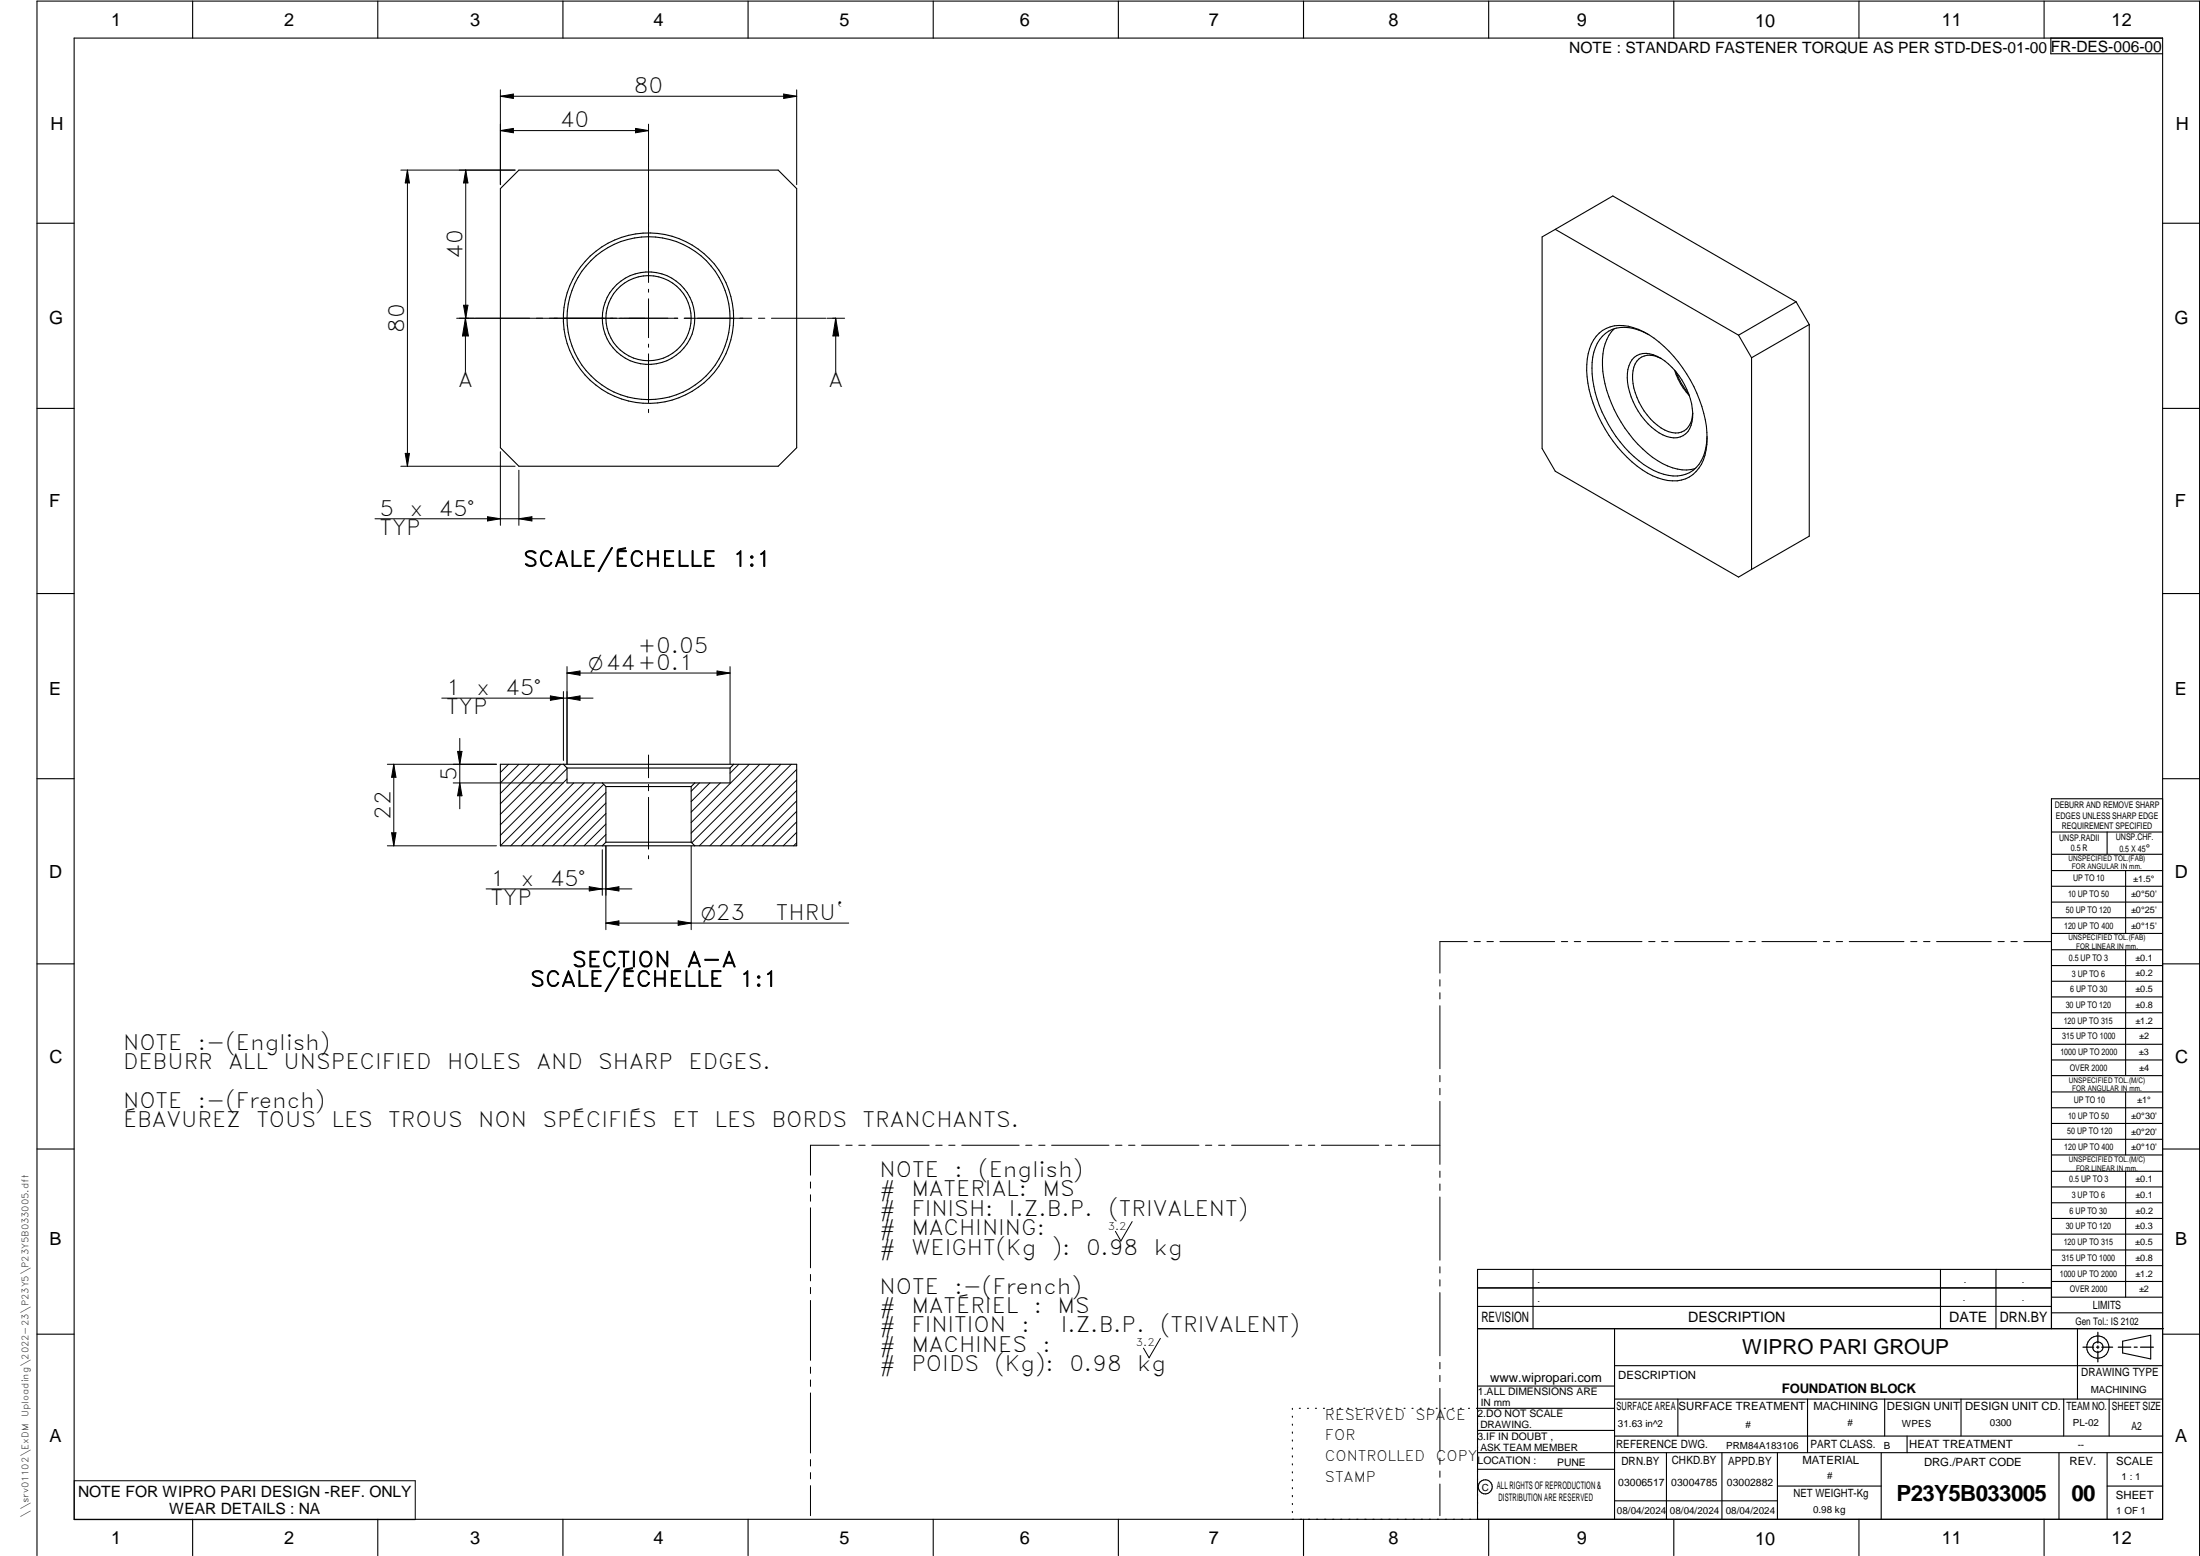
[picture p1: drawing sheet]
<svg xmlns="http://www.w3.org/2000/svg" width="594mm" height="420mm" viewBox="0 0 594 420" stroke-linecap="round" stroke-linejoin="round" font-family="sans-serif">
<g fill="none" stroke="#000" stroke-width=".3">
<path d="M20 10.3h564v400h-564zM52 .3v10M102 .3v10M152 .3v10M202 .3v10M252 .3v10M302 .3v10M352 .3v10M402 .3v10M452 .3v10M502 .3v10M552 .3v10"/>
<path d="M553.8 10.3v4.2h30.2M135.1 50.9l5-5h70l5 5v70l-5 5h-70l-5-5zM10 60.3h10M420 61.9l15.5-9 49.5 28.6M420 61.9l-3.6 2.1v57.1l3.6 6.2 49.5 28.5 3.5-2M420 61.9l49.5 28.6M584 60.3h10M431.8 90a8.9 8.9 0 0 1 9.3-1.5 28.2 28.2 0 0 1 14.4 12.5 31.3 31.3 0 0 1 5.2 20.5 8.9 8.9 0 0 1-9.1 8.3 17.8 17.8 0 0 1-10.9-5 37 37 0 0 1-12.3-24.7 13.2 13.2 0 0 1 3.4-10.1zM435.9 88.7a12.7 12.7 0 0 0-3.2 9.9 34.4 34.4 0 0 0 16.2 26.6 12 12 0 0 0 8.8 1.3M441.3 96.5a6 6 0 0 1 7.2 .3 19.3 19.3 0 0 1 8.6 16 5.1 5.1 0 0 1-5.1 5.4 11.9 11.9 0 0 1-7.9-4.8 18 18 0 0 1-4.5-13.6 6.2 6.2 0 0 1 1.7-3.3zM445.1 90.3a11 11 0 0 0-10.7-.9 10.2 10.2 0 0 0-4.5 8.5 33.4 33.4 0 0 0 10 24.2M448.6 96.8a4.9 4.9 0 0 0-6.6 .7 10.3 10.3 0 0 0 0 9.8 16.4 16.4 0 0 0 8.5 9.2 4.5 4.5 0 0 0 6.5-3.9l.1-1.1"/>
<path d="M452.2 99.9l.4 1.3a18.2 18.2 0 0 0 3.6 5.6M469.5 90.5l3.5 6.1M473 96.6v57.2M485 81.5l-15.5 9M485 81.5l3.6 6.1M488.6 87.6v57.2l-15.6 9M488.6 87.6l-15.6 9M10 110.3h10M452.5 100.4l1.2 2.5 2.3 3.4M461 117.9a10.8 10.8 0 0 1-4.8 9.7 10.6 10.6 0 0 1-9.6-.6 24.7 24.7 0 0 1-6.7-4.9M584 110.3h10M10 160.3h10"/>
<path d="M584 160.3h10M10 210.3h10M135.1 206.4h80v22h-80zM152.1 206.4l1 1M153.1 207.4h44M162.6 211.4l1 1M163.6 212.4h23M163.6 212.4v15M186.6 212.4v15M187.6 211.4l-1 1M197.1 207.4v4h-44v-4M198.1 206.4l-1 1"/>
<path d="M584 215.7h-30v143.1M584 210.3h10M163.6 227.4h23M163.6 227.4l-1 1M186.6 227.4l1 1M554 224.7h30M554 230.7h30M554 235.1h30M554 239.3h30M569 224.7v6M574 235.1v17M554 243.6h30"/>
<path d="M554 247.8h30M554 252.1h30M554 256.5h30M574 256.5v33.9M10 260.3h10M554 260.7h30M554 265h30M554 269.2h30M554 273.5h30M554 277.7h30M584 260.3h10M554 282h30"/>
<path d="M554 286.2h30M554 290.4h30M554 294.9h30M554 299.1h30M574 294.9v17M10 310.3h10M554 303.4h30M554 307.6h30M554 311.9h30M554 316.3h30M574 316.3v34M584 310.3h10"/>
<path d="M554 320.5h30M554 324.8h30M554 329h30M554 333.2h30M554 337.5h30M399 358.8h185.2M399 352.8h155M399 347.8h155M414 342.8v16M436 358.8v51.5M524 342.8v16M539 342.8v16"/>
<path d="M554 341.8h30M554 346h30M554 350.3h30M554 354.5h30M554 342.8h-155v67.5M561 358.8v19M10 360.3h10M399 374.3h37M436 377.8h148M453.1 377.8v10M488.1 377.8v14.5M508.9 377.8v10"/>
<path d="M529.5 377.8v10M557.3 377.8v10M569.5 377.8v10M573.2 362.2l7.6-1.6v6.3l-7.6-1.6zM584 368.8h-148M584 360.3h10M349 380.3v.3M349 382.4v.3M349 384.6v.3M349 386.7v.3M349 388.8v.3M349 391v.3"/>
<path d="M349 393.1v.3M349 395.3v.3M349 397.4v.3M349 399.5v.3M350.9 380.3h.2M353.1 380.3h.2M355.2 380.3h.3M357.4 380.3h.3M359.6 380.3h.3M361.7 380.3h.3M363.9 380.3h.3M366.1 380.3h.3"/>
<path d="M368.3 380.3h.2M370.4 380.3h.3M372.6 380.3h.3M374.8 380.3h.3M376.9 380.3h.4M379.1 380.3h.3M381.3 380.3h.3M383.4 380.3h.4M385.6 380.3h.3M387.8 380.3h.3M390 380.3h.3M392.2 380.3h.3"/>
<path d="M394.3 380.3h.3M396.5 380.3h.3M398.7 380.3h37.3M399 396.7h37M399 392.3h185M399 386.2h37M436 387.8h148M450 392.3v18M465 392.3v18M480 392.3v18M508 392.3v18M515 387.8v4.5"/>
<path d="M556 392.3v18M569 392.3v18M52 410.3v9.7M102 410.3v9.7M152 410.3v9.7M202 410.3v9.7M252 410.3v9.7M302 410.3v9.7M349 401.7v.3M349 403.8v.4M349 406v.3M349 408.1v.3"/>
<path d="M352 410.3v9.7M402 410.3v9.7M436 405.3h44M452 410.3v9.7M480 401.3h28M502 410.3v9.7M552 410.3v9.7M569 401.3h15M10 420v-419.7h584v419.7"/>
<circle cx="175.1" cy="85.9" r="23"/>
<circle cx="175.1" cy="85.9" r="12.5"/>
<circle cx="175.1" cy="85.9" r="22"/>
<circle cx="175.1" cy="85.9" r="11.5"/>
<circle cx="566.5" cy="363.7" r="1.39"/>
<circle cx="566.5" cy="363.8" r="3"/>
<circle cx="401.1" cy="401.5" r="1.9"/>
</g>
<g fill="none" stroke="#000" stroke-width=".27">
<path d="M135.1 35.3l3.5-.6v1.2zM135.1 24.3v25.6M135.1 26l3.5-.6v1.2zM135.1 26h80M135.1 35.3h40M171.6 34.7l3.5 .6-3.5 .6zM175.1 33.5v42.8M211.6 25.4l3.5 .6-3.5 .6zM215.1 24.3v25.6M108.2 45.9h30.9M110 45.9v80M110 45.9l.6 3.5h-1.2z"/>
<path d="M125.8 45.9v40M125.8 45.9l.6 3.5h-1.2zM175.1 78.1v.8M125.2 82.4h1.2l-.6 3.5zM125.7 85.9l.8 4.8h-1.6zM125.7 85.9v14.4M175.1 92.9v.9M175.1 95.5v13.3M175.1 80.7v10.5M183 85.9h-59.7M184.7 85.9h18.3M204.8 85.9h1.7"/>
<path d="M208.3 85.9h14.7M223.3 85.9h4.8M225.7 85.9l.8 4.8h-1.6zM225.7 85.9v14.4M175.1 110.5v.9M108.2 125.9h30.9M109.4 122.4h1.2l-.6 3.5zM131.6 139.5l3.5 .6-3.5 .6zM135.1 122v19.9M140.1 127v14.9M101.3 140.1h45.8M140.1 140.1l3.5-.6v1.2z"/>
<path d="M119.3 188.5h40.8M124.2 199.4v19M148.6 187.9l3.5 .6-3.5 .6zM152.1 186.7v18.7M153.1 180v26.3M153.1 181.7l3.5-.5v1.1zM153.1 188.5l3.5-.6v1.2zM153.1 181.7h44M193.6 181.2l3.5 .5-3.5 .6zM197.1 180v26.3M104.6 206.4h29.5M106.3 206.4v22"/>
<path d="M106.3 206.4l.6 3.5h-1.2zM122.4 211.4h29.7M123.6 202.9h1.1l-.5 3.5zM124.2 211.4l.5 3.5h-1.1zM137.3 206.4l-2.2 2.2M140.1 206.4l-5 5M143 206.4l-7.9 7.8M145.8 206.4l-10.7 10.6M148.6 206.4l-13.5 13.5M151.5 206.4l-16.4 16.3M153.1 207.6l-18 18M153.1 210.4l-18 18"/>
<path d="M154.9 211.4l-17 17M157.8 211.4l-17 17M160.6 211.4l-17 17M163 211.8l-16.6 16.6M163.6 214l-14.3 14.4M163.6 216.8l-11.5 11.6M163.6 219.7l-8.7 8.7M175.1 203.9v6.1M175.1 211.8v1.7M175.1 215.3v14M188.9 211.4l-2.3 2.3M191.7 211.4l-5.1 5.1"/>
<path d="M194.5 211.4l-7.9 7.9M199.5 206.4l-2.4 2.4M202.3 206.4l-15.7 15.7M205.2 206.4l-18.6 18.6M208 206.4l-21.2 21.2M210.9 206.4l-22.1 22M213.7 206.4l-22 22M215.1 219.1l-9.3 9.3M215.1 216.2l-12.1 12.2M215.1 213.4l-15 15M215.1 210.6l-17.8 17.8M215.1 207.8l-20.6 20.6"/>
<path d="M104.6 228.4h29.5M105.7 224.9h1.2l-.6 3.5zM159.1 239.4l3.5 .6-3.5 .6zM162.6 229.4v12.4M163.6 228.4v22.6M163.6 222.5l-5.9 5.9M163.6 225.3l-3 3.1M175.1 231.1v.8M186.6 228.4v22.6M215.1 227.6l-.8 .8M215.1 224.7l-3.6 3.7M215.1 221.9l-6.4 6.5"/>
<path d="M131.3 240h39.3M163.6 249.3l3.5-.6v1.2zM163.6 240l3.5-.6v1.2zM163.6 249.3h65.6M183.1 248.7l3.5 .6-3.5 .6zM396.2 254.3h-7.4v8.5M398.1 254.3h1.6M401.5 254.3h1.8M405 254.3h14.8M421.6 254.3h1.7M425.1 254.3h1.7M428.6 254.3h14.8"/>
<path d="M445.2 254.3h1.7M448.7 254.3h1.7M452.2 254.3h14.8M468.8 254.3h1.7M472.3 254.3h1.7M475.8 254.3h14.8M492.4 254.3h1.7M495.8 254.3h1.8M499.4 254.3h14.7M516 254.3h1.6M519.4 254.3h1.8M522.9 254.3h14.8"/>
<path d="M539.5 254.3h1.7M543 254.3h1.7M546.5 254.3h7.4M388.8 264.5v1.8M388.8 268.1v1.6M388.8 271.6v17M388.8 290.4v1.7M388.8 293.9v1.7M388.8 297.4v17M218.9 319.2v1.6M226.6 309.2h-7.7v8.1M228.4 309.2h1.7"/>
<path d="M231.9 309.2h1.7M235.4 309.2h15.5M252.7 309.2h1.7M256.2 309.2h1.7M259.7 309.2h15.5M277 309.2h1.7M280.5 309.2h1.7M284 309.2h15.5M301.2 309.2h1.8M304.8 309.2h1.7M308.3 309.2h15.5M325.5 309.2h1.7"/>
<path d="M329.1 309.2h1.6M332.6 309.2h15.4M349.8 309.2h1.7M353.3 309.2h1.7M356.8 309.2h15.5M374.1 309.2h1.7M377.6 309.2h1.7M381.1 309.2h7.7M388.8 316.2v1.7M388.8 319.7v1.7M218.9 322.6v1.8M218.9 326.1v16.2"/>
<path d="M305.7 329.9l-3 5.2-1.5-2.6M388.8 323.2v17.1M218.9 344.1v1.8M218.9 347.6v1.7M218.9 351.2v16.1M388.8 342.1v1.6M388.8 345.6v1.7M388.8 349v17.1M218.9 369.1v1.7M218.9 372.6v1.8M218.9 376.1v16.2M313.3 361.4l-3 5.2-1.5-2.6"/>
<path d="M388.8 367.9v1.7M388.8 371.4v1.7M388.8 374.9v17M20.1 399.8h92v10.5h-92zM218.9 394.1v1.8M218.9 397.6v1.7M388.8 393.7v1.7M388.8 397.2v1.7M218.9 401.2v8.1M388.8 400.7v8.6"/>
</g>
<path d="M566.5 359.7v3M562.5 363.8h2.9M566.1 363.8h.7M566.5 363.4v.7M566.5 364.9v2.8M567.6 363.8h2.9M572 363.8h3.4M576.3 363.8h.8M578 363.8h3.5" fill="none" stroke="#000" stroke-width=".34"/>
<g fill="#000">
<path d="M135.1 26l3.5-.6v1.2zM135.1 35.3l3.5-.6v1.2zM171.6 34.7l3.5 .6-3.5 .6zM211.6 25.4l3.5 .6-3.5 .6zM110 45.9l.6 3.5h-1.2zM125.8 45.9l.6 3.5h-1.2zM125.2 82.4h1.2l-.6 3.5zM125.7 85.9l.8 4.8h-1.6zM225.7 85.9l.8 4.8h-1.6zM109.4 122.4h1.2l-.6 3.5zM131.6 139.5l3.5 .6-3.5 .6zM140.1 140.1l3.5-.6v1.2z"/>
<path d="M148.6 187.9l3.5 .6-3.5 .6zM153.1 181.7l3.5-.5v1.1zM153.1 188.5l3.5-.6v1.2zM193.6 181.2l3.5 .5-3.5 .6zM106.3 206.4l.6 3.5h-1.2zM123.6 202.9h1.1l-.5 3.5zM124.2 211.4l.5 3.5h-1.1zM105.7 224.9h1.2l-.6 3.5zM159.1 239.4l3.5 .6-3.5 .6zM163.6 249.3l3.5-.6v1.2zM163.6 240l3.5-.6v1.2zM183.1 248.7l3.5 .6-3.5 .6z"/>
</g>
<g font-size="6">
<text x="512.1" y="405.2">P23Y5B033005</text>
<text x="559.4" y="405.2">00</text>
</g>
<g font-size="5.7">
<text x="171.2" y="25.1">80</text>
<text x="151.2" y="34.4">40</text>
<text x="124.9" y="69.8" transform="rotate(-90 124.9 69.8)">40</text>
<text x="109.1" y="89.9" transform="rotate(-90 109.1 89.9)">80</text>
<text x="123.7" y="104.5">A</text>
<text x="223.7" y="104.5">A</text>
<text x="102.5" y="139.2">5</text>
<text x="110.7" y="139.2">x</text>
<text x="118.4" y="139.2">45°</text>
<text x="102.5" y="144.5">TYP</text>
<text x="141.3" y="153">SCALE/ÉCHELLE</text>
<text x="197.8" y="153">1:1</text>
<text x="172.2" y="176.3">+0.05</text>
<text x="120.5" y="187.6">1</text>
<text x="128.6" y="187.6">x</text>
<text x="136.4" y="187.6">45°</text>
<text x="120.5" y="192.9">TYP</text>
<text x="123.3" y="210.9" transform="rotate(-90 123.3 210.9)">5</text>
<text x="105.5" y="221.4" transform="rotate(-90 105.5 221.4)">22</text>
<text x="132.5" y="239.1">1</text>
<text x="140.7" y="239.1">x</text>
<text x="148.5" y="239.1">45°</text>
<text x="132.5" y="244.4">TYP</text>
<text x="209.5" y="248.4">THRU`</text>
<text x="154.5" y="261.1">SECTION</text>
<text x="185.5" y="261.1">A-A</text>
<text x="143.2" y="266.4">SCALE/ÉCHELLE</text>
<text x="199.7" y="266.4">1:1</text>
<text x="33.2" y="283.4">NOTE</text>
<text x="53.4" y="283.4">:-(English)</text>
<text x="33.2" y="288.7">DEBURR</text>
<text x="61.7" y="288.7">ALL</text>
<text x="76.6" y="288.7">UNSPECIFIED</text>
<text x="120.7" y="288.7">HOLES</text>
<text x="144.9" y="288.7">AND</text>
<text x="161.5" y="288.7">SHARP</text>
<text x="185.9" y="288.7">EDGES.</text>
<text x="33.2" y="299.2">NOTE</text>
<text x="53.4" y="299.2">:-(French)</text>
<text x="33.2" y="304.4">ÉBAVUREZ</text>
<text x="69.2" y="304.4">TOUS</text>
<text x="89.5" y="304.4">LES</text>
<text x="104.9" y="304.4">TROUS</text>
<text x="129.1" y="304.4">NON</text>
<text x="146.5" y="304.4">SPÉCIFIÉS</text>
<text x="181.6" y="304.4">ET</text>
<text x="193" y="304.4">LES</text>
<text x="208.3" y="304.4">BORDS</text>
<text x="232.9" y="304.4">TRANCHANTS.</text>
<text x="237.5" y="317.8">NOTE</text>
<text x="257.7" y="317.8">:</text>
<text x="264.1" y="317.8">(English)</text>
<text x="237.5" y="323">#</text>
<text x="246.1" y="323">MATERIAL:</text>
<text x="281.5" y="323">MS</text>
<text x="237.5" y="328.3">#</text>
<text x="246.1" y="328.3">FINISH:</text>
<text x="272.4" y="328.3">I.Z.B.P.</text>
<text x="299.3" y="328.3">(TRIVALENT)</text>
<text x="237.5" y="333.5">#</text>
<text x="246.1" y="333.5">MACHINING:</text>
<text x="237.5" y="338.8">#</text>
<text x="246.1" y="338.8">WEIGHT(Kg</text>
<text x="284" y="338.8">):</text>
<text x="293.3" y="338.8">0.98</text>
<text x="311.6" y="338.8">kg</text>
<text x="237.5" y="349.3">NOTE</text>
<text x="257.7" y="349.3">:-(French)</text>
<text x="237.5" y="354.5">#</text>
<text x="237.5" y="359.8">#</text>
<text x="246.1" y="359.8">FINITION</text>
<text x="246.1" y="354.5">MATÉRIEL</text>
<text x="275.8" y="359.8">:</text>
<text x="279.2" y="354.5">:</text>
<text x="285.6" y="354.5">MS</text>
<text x="286.4" y="359.8">I.Z.B.P.</text>
<text x="313.3" y="359.8">(TRIVALENT)</text>
<text x="237.5" y="365">#</text>
<text x="246.1" y="365">MACHINES</text>
<text x="281.5" y="365">:</text>
<text x="237.5" y="370.3">#</text>
<text x="246.1" y="370.3">POIDS</text>
<text x="268.5" y="370.3">(Kg):</text>
<text x="288.8" y="370.3">0.98</text>
<text x="307.1" y="370.3">kg</text>
</g>
<text font-size="5.6" x="470.5" y="365.5">WIPRO PARI GROUP</text>
<g font-size="5.4">
<text x="159" y="180.9">O44+0.1</text>
<text x="189.3" y="248.4">O23</text>
</g>
<g font-size="4.9">
<text x="30" y="6.9">1</text>
<text x="76.7" y="6.9">2</text>
<text x="127" y="6.9">3</text>
<text x="176.5" y="6.9">4</text>
<text x="226.7" y="6.9">5</text>
<text x="275.4" y="6.9">6</text>
<text x="326.4" y="6.9">7</text>
<text x="375" y="6.9">8</text>
<text x="425.8" y="6.9">9</text>
<text x="473.9" y="7.3">10</text>
<text x="524.3" y="6.9">11</text>
<text x="570.2" y="6.9">12</text>
<text x="13.6" y="35.1">H</text>
<text x="587.6" y="35.1">H</text>
<text x="13.2" y="87.5">G</text>
<text x="587.2" y="87.5">G</text>
<text x="13.2" y="137">F</text>
<text x="587.2" y="137">F</text>
<text x="13.2" y="187.6">E</text>
<text x="587.2" y="187.6">E</text>
<text x="13.2" y="237">D</text>
<text x="587.2" y="237">D</text>
<text x="13.4" y="287.1">C</text>
<text x="587.4" y="287.1">C</text>
<text x="13.4" y="336.2">B</text>
<text x="587.4" y="336.2">B</text>
<text x="13.4" y="389.3">A</text>
<text x="587.4" y="389.3">A</text>
<text x="30" y="416.9">1</text>
<text x="76.7" y="416.9">2</text>
<text x="127" y="416.9">3</text>
<text x="176.5" y="416.9">4</text>
<text x="226.7" y="416.9">5</text>
<text x="275.4" y="416.9">6</text>
<text x="326.4" y="416.9">7</text>
<text x="375" y="416.9">8</text>
<text x="425.8" y="416.9">9</text>
<text x="473.9" y="417.3">10</text>
<text x="524.3" y="416.9">11</text>
<text x="570.2" y="416.9">12</text>
</g>
<g font-size="4.2">
<text x="423.7" y="14.3">NOTE : STANDARD FASTENER TORQUE AS PER STD-DES-01-00</text>
<text x="553.8" y="14">FR-DES-006-00</text>
<text x="21.1" y="404.3">NOTE FOR WIPRO PARI DESIGN -REF. ONLY</text>
<text x="45.7" y="408.8">WEAR DETAILS : NA</text>
</g>
<g font-size="3.9">
<text x="400" y="357.1">REVISION</text>
<text x="455.9" y="357.1">DESCRIPTION</text>
<text x="526.4" y="357.1">DATE</text>
<text x="540" y="357.1">DRN.BY</text>
<text x="357.8" y="383.3">RESERVED</text>
<text x="382.3" y="383.3">SPACE</text>
<text x="357.8" y="388.9">FOR</text>
<text x="357.8" y="394.5">CONTROLLED</text>
<text x="387.8" y="394.5">COPY</text>
<text x="357.8" y="400">STAMP</text>
</g>
<text font-size="3.6" x="481.2" y="376.1">FOUNDATION BLOCK</text>
<text font-size="3.5" x="402.4" y="373.3">www.wipropari.com</text>
<g font-size="3.1">
<text x="565.1" y="353.5">LIMITS</text>
<text x="562" y="371.7">DRAWING TYPE</text>
<text x="437" y="372.3">DESCRIPTION</text>
<text x="436.5" y="380.8">SURFACE AREA</text>
<text x="453.3" y="380.8">SURFACE TREATMENT</text>
<text x="489.7" y="380.8">MACHINING</text>
<text x="509.5" y="380.8">DESIGN UNIT</text>
<text x="530.6" y="380.8">DESIGN UNIT CD.</text>
<text x="558" y="380.6">TEAM NO.</text>
<text x="570.3" y="380.7">SHEET SIZE</text>
<text x="575.6" y="386.1">A2</text>
<text x="436.4" y="391.1">REFERENCE DWG.</text>
<text x="437.8" y="395.5">DRN.BY</text>
<text x="451.4" y="395.4">CHKD.BY</text>
<text x="466.6" y="395.5">APPD.BY</text>
<text x="486.7" y="395.4">MATERIAL</text>
<text x="488.9" y="390.9">PART CLASS.</text>
<text x="515.6" y="390.9">HEAT TREATMENT</text>
<text x="519.6" y="395.9">DRG./PART CODE</text>
<text x="558.9" y="395.5">REV.</text>
<text x="571.4" y="395.6">SCALE</text>
<text x="484.3" y="404.2">NET WEIGHT-Kg</text>
<text x="571.4" y="404.7">SHEET</text>
</g>
<text font-size="3" x="579.5" y="230.1">°</text>
<g font-size="2.8">
<text x="299.1" y="332.1">3.2</text>
<text x="560.4" y="357.7">Gen Tol.: IS 2102</text>
<text x="306.7" y="363.6">3.2</text>
<text x="399.1" y="376.6">1.ALL DIMENSIONS ARE</text>
<text x="399" y="382.7">2.DO NOT SCALE</text>
<text x="399" y="388.7">3.IF IN DOUBT ,</text>
<text x="399" y="395.4">LOCATION :</text>
<text x="420.5" y="396">PUNE</text>
<text x="404.2" y="402">ALL RIGHTS OF REPRODUCTION &amp;</text>
<text x="437" y="401.2">03006517</text>
<text x="451.3" y="401.2">03004785</text>
<text x="466.3" y="401.2">03002882</text>
<text x="404.7" y="405.4">DISTRIBUTION ARE RESERVED</text>
</g>
<g font-size="2.7">
<text x="564.6" y="376.2">MACHINING</text>
<text x="399.9" y="379.7">IN mm</text>
<text x="399.7" y="385.7">DRAWING.</text>
<text x="436.9" y="385.4">31.63 in^2</text>
<text x="471.4" y="385.5">#</text>
<text x="498.9" y="385">#</text>
<text x="513.6" y="385.3">WPES</text>
<text x="537.3" y="385.1">0300</text>
<text x="559.7" y="385.1">PL-02</text>
<text x="399.7" y="391.8">ASK TEAM MEMBER</text>
<text x="466.2" y="391.2">PRM84A183106</text>
<text x="508.7" y="391.2">B</text>
<text x="561.1" y="391.1">--</text>
<text x="493.4" y="399.5">#</text>
<text x="572.8" y="399.7">1 : 1</text>
<text x="400.1" y="402.5">C</text>
<text x="436.6" y="408.7">08/04/2024</text>
<text x="450.9" y="408.8">08/04/2024</text>
<text x="466" y="408.9">08/04/2024</text>
<text x="489.6" y="408.5">0.98 kg</text>
<text x="571.4" y="408.7">1 OF 1</text>
</g>
<g font-size="2.5">
<text x="554.9" y="218.3">DEBURR AND REMOVE SHARP</text>
<text x="555.2" y="221">EDGES UNLESS SHARP EDGE</text>
<text x="556.1" y="227.1">UNSP.RADII</text>
<text x="556.8" y="223.8">REQUIREMENT SPECIFIED</text>
<text x="571.4" y="226.9">UNSP.CHF.</text>
<text x="559.2" y="229.9">0.5 R</text>
<text x="572.3" y="230.1">0.5 X 45</text>
<text x="559.8" y="238">UP TO 10</text>
<text x="576.1" y="238.1">±1.5°</text>
<text x="558.5" y="242.2">10 UP TO 50</text>
<text x="575.5" y="242.3">±0°50'</text>
<text x="557.4" y="250.7">120 UP TO 400</text>
<text x="557.9" y="246.5">50 UP TO 120</text>
<text x="575.5" y="250.7">±0°15'</text>
<text x="575.5" y="246.5">±0°25'</text>
<text x="558.7" y="259.4">0.5 UP TO 3</text>
<text x="559.5" y="263.7">3 UP TO 6</text>
<text x="576.6" y="263.6">±0.2</text>
<text x="576.6" y="259.4">±0.1</text>
<text x="559" y="267.9">6 UP TO 30</text>
<text x="576.6" y="267.9">±0.5</text>
<text x="557.8" y="272.2">30 UP TO 120</text>
<text x="576.6" y="272.2">±0.8</text>
<text x="556.9" y="280.7">315 UP TO 1000</text>
<text x="557.3" y="276.4">120 UP TO 315</text>
<text x="576.6" y="276.4">±1.2</text>
<text x="577.7" y="280.7">±2</text>
<text x="556.4" y="284.9">1000 UP TO 2000</text>
<text x="577.6" y="284.9">±3</text>
<text x="558.9" y="289.2">OVER 2000</text>
<text x="577.7" y="289.3">±4</text>
<text x="560" y="297.9">UP TO 10</text>
<text x="577.1" y="297.9">±1°</text>
<text x="558.5" y="302.1">10 UP TO 50</text>
<text x="575.5" y="302.1">±0°30'</text>
<text x="557.4" y="310.6">120 UP TO 400</text>
<text x="558.2" y="306.3">50 UP TO 120</text>
<text x="575.5" y="310.6">±0°10'</text>
<text x="575.5" y="306.4">±0°20'</text>
<text x="558.8" y="319.2">0.5 UP TO 3</text>
<text x="559.4" y="323.4">3 UP TO 6</text>
<text x="576.6" y="319.2">±0.1</text>
<text x="576.6" y="323.5">±0.1</text>
<text x="558.9" y="327.7">6 UP TO 30</text>
<text x="576.7" y="327.7">±0.2</text>
<text x="557.8" y="332">30 UP TO 120</text>
<text x="576.6" y="332">±0.3</text>
<text x="556.8" y="340.5">315 UP TO 1000</text>
<text x="557.3" y="336.3">120 UP TO 315</text>
<text x="576.6" y="336.3">±0.5</text>
<text x="576.6" y="340.5">±0.8</text>
<text x="415.2" y="346.4">.</text>
<text x="530.3" y="346.5">.</text>
<text x="545.9" y="346.4">.</text>
<text x="556.2" y="344.7">1000 UP TO 2000</text>
<text x="576.6" y="344.7">±1.2</text>
<text x="415.2" y="351.5">.</text>
<text x="530" y="351.3">.</text>
<text x="545.9" y="351.4">.</text>
<text x="558.9" y="349">OVER 2000</text>
<text x="577.6" y="349">±2</text>
</g>
<g font-size="2.4">
<text x="7.7" y="382.7" transform="rotate(-90 7.7 382.7)">Uploading\2022-23\P23Y5\P23Y5B033005.dft</text>
<text x="7.7" y="409.8" transform="rotate(-90 7.7 409.8)">\\srv01102\ExDM</text>
</g>
<g font-size="2.1">
<text x="558.5" y="232.4">UNSPECIFIED TOL.(FAB)</text>
<text x="559.5" y="234.7">FOR ANGULAR IN mm.</text>
<text x="558.6" y="253.9">UNSPECIFIED TOL.(FAB)</text>
<text x="560.7" y="256.3">FOR LINEAR IN mm.</text>
<text x="558.7" y="292.3">UNSPECIFIED TOL.(M/C)</text>
<text x="559.6" y="294.7">FOR ANGULAR IN mm.</text>
<text x="558.7" y="313.7">UNSPECIFIED TOL.(M/C)</text>
<text x="560.6" y="316.1">FOR LINEAR IN mm.</text>
</g>
</svg>
